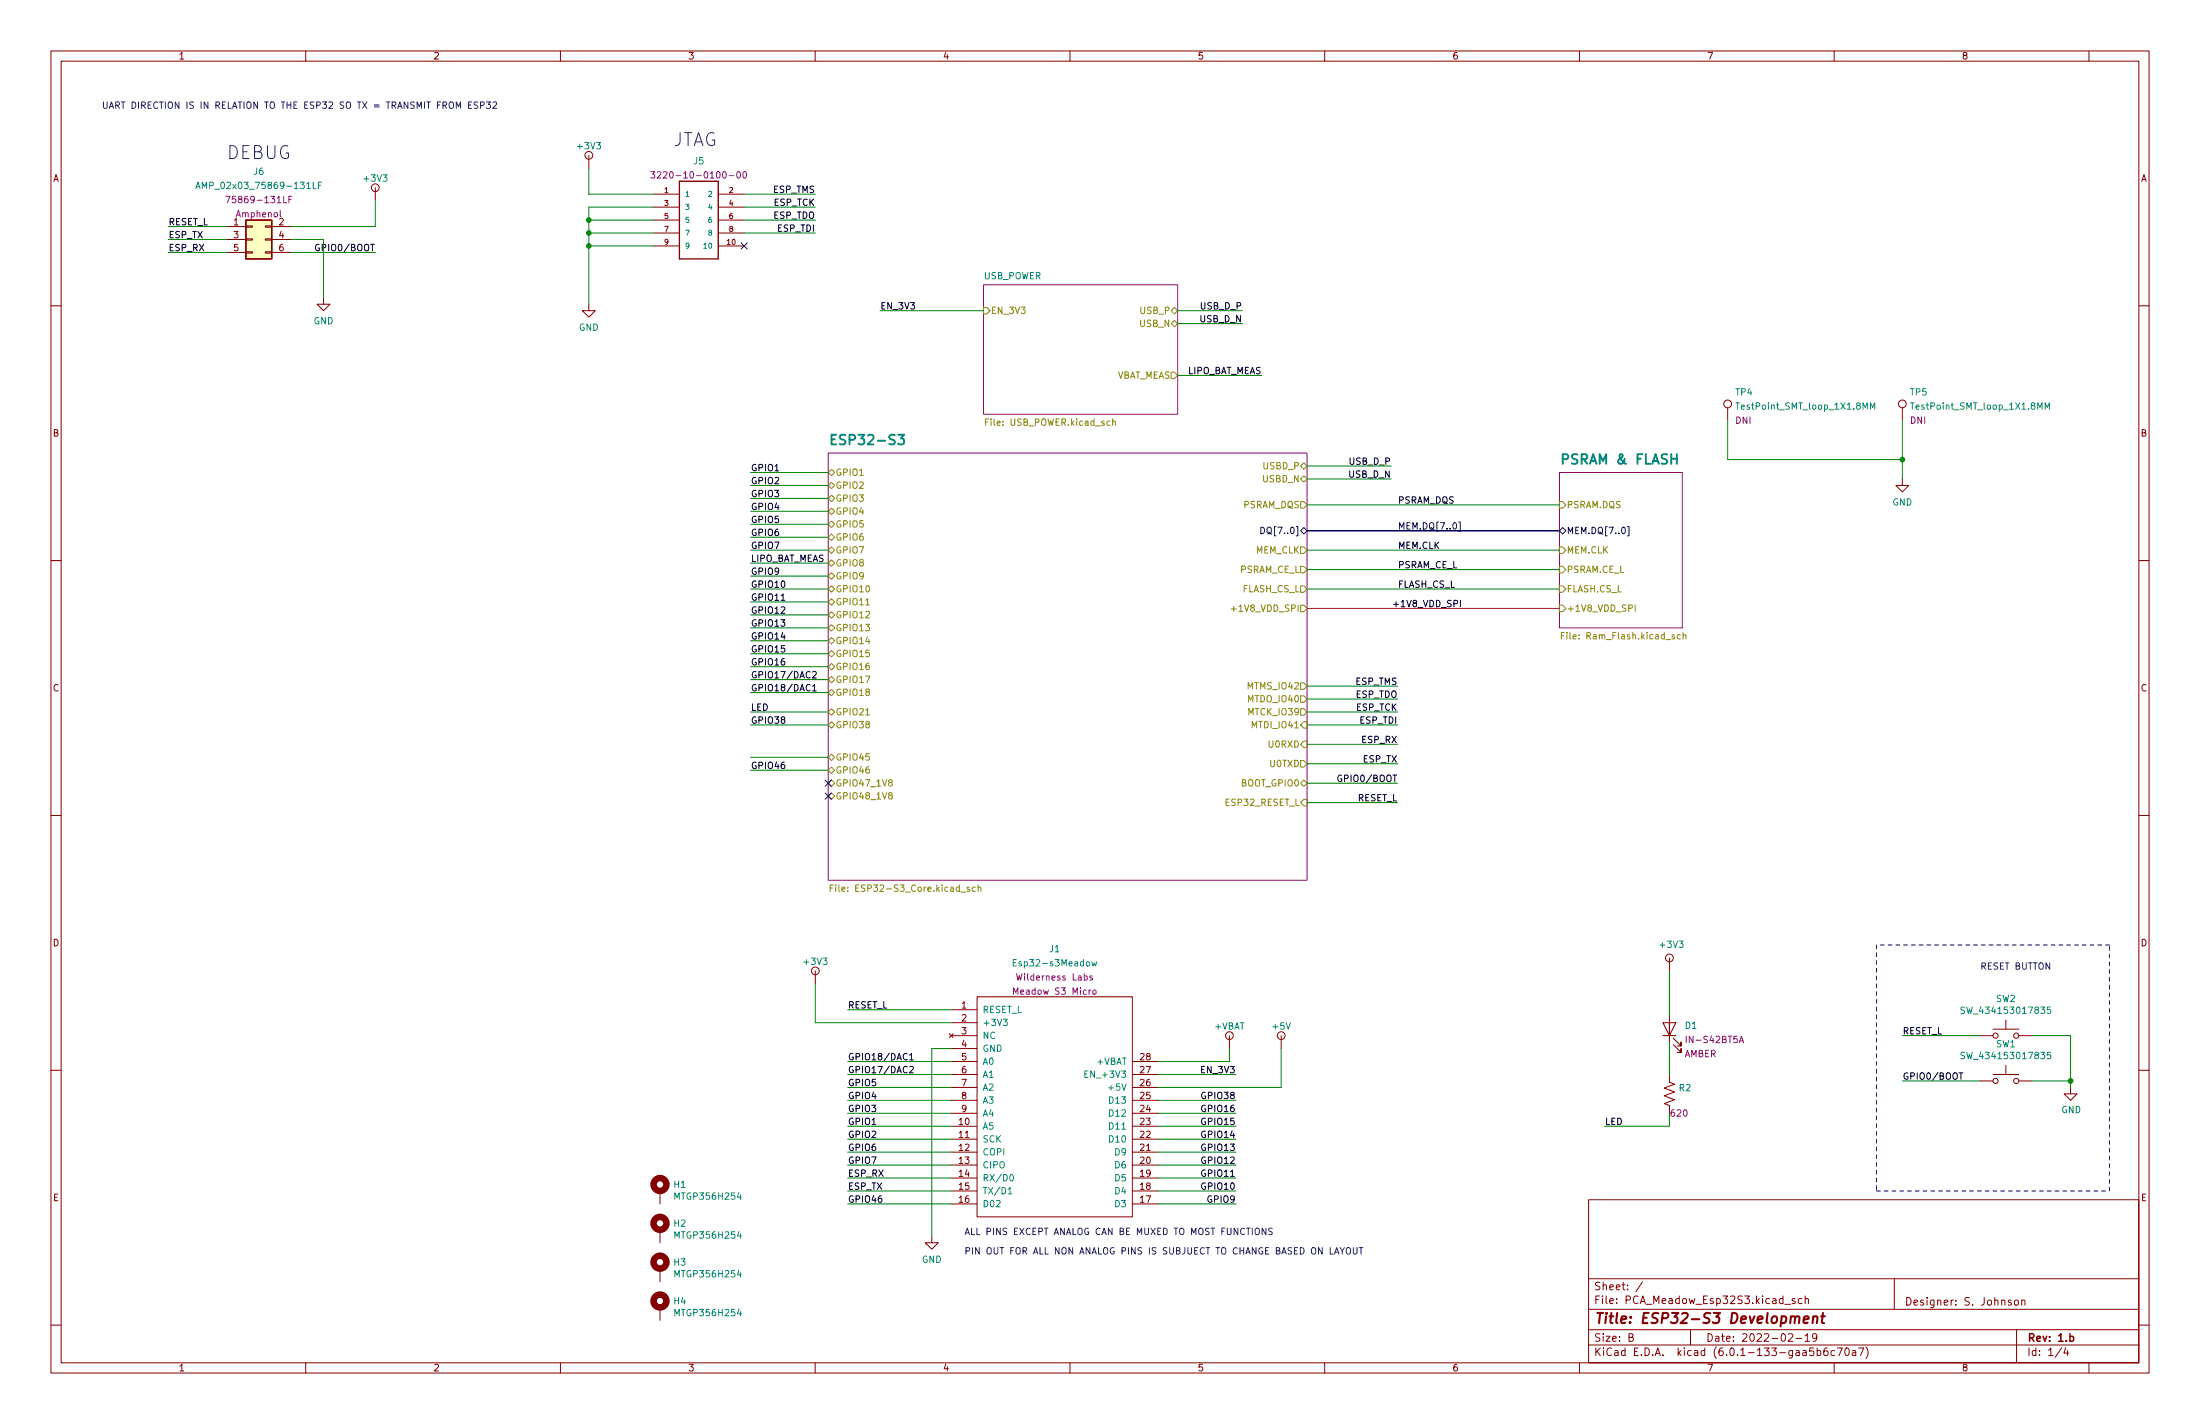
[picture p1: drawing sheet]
<svg xmlns="http://www.w3.org/2000/svg" width="432mm" height="279mm" viewBox="0 0 432 279" stroke-linecap="round" stroke-linejoin="round" font-family="sans-serif">
<g fill="none" stroke="#840000" stroke-width=".2">
<path d="M10 10h411.8v259.4h-411.8zM12 12h407.8v255.4h-407.8zM60 10v2M110 10v2M160 10v2M210 10v2M260 10v2M310 10v2M360 10v2M410 10v2M73.7 36.8v2.6M115.6 30.5v2.5"/>
<path d="M128.3 38.1h5M141 38.1h5M10 60h2M44.4 44.5h3.9M44.4 47h3.9M44.4 49.5h3.9M48.3 49.4h1.2v.3h-1.2zM48.3 46.9h1.2v.2h-1.2zM48.3 44.3h1.2v.3h-1.2zM52.1 49.4h1.2v.3h-1.2zM52.1 46.9h1.2v.2h-1.2zM52.1 44.3h1.2v.3h-1.2z"/>
<path d="M53.3 44.5h3.8M53.3 47h3.8M53.3 49.5h3.8M63.5 58.4v1.3h1.3l-1.3 1.3-1.3-1.3h1.3M115.6 59.7v1.3h1.2l-1.2 1.2-1.3-1.2h1.3M128.3 48.3h5M128.3 40.6h5M128.3 43.2h5M128.3 45.7h5M141 48.3h5M141 40.6h5M141 43.2h5"/>
<path d="M141 45.7h5M419.8 60h2M339.1 80v2.6M373.4 94v1.3h1.2l-1.2 1.2-1.3-1.2h1.3M373.4 80v2.6M10 110h2M419.8 110h2M10 160h2M419.8 160h2M160 190.5v2.5M186.7 198.1h5.1M191.8 195.6h30.4v43.2h-30.4z"/>
<path d="M327.7 188v2.5M327.7 199.4v5.1M10 210h2M186.3 202.8l.8 .8M186.7 203.2h5.1M186.7 210.8h5.1M186.7 200.7h5.1M186.7 218.4h5.1M186.7 215.9h5.1M186.7 213.4h5.1M186.7 208.3h5.1M186.7 205.7h5.1"/>
<path d="M187.1 202.8l-.8 .8M222.2 210.8h5.1M222.2 218.4h5.1M222.2 215.9h5.1M222.2 213.4h5.1M222.2 208.3h5.1M241.3 203.2v2.5M251.5 203.2v2.5M326.4 200.7h2.5l-1.2 2.5zM326.4 203.2h2.5M327.7 210.8v1.5l1 .4-2.1 .8 2.1 .7-2.1 .8 2.1 .8-2.1 .7 1.1 .4v1.5M328.4 205l1.5 1.5v-.8v.8h-.7"/>
<path d="M328.4 203.7l1.5 1.5v-.7v.7h-.7M388.6 203.2h2.6M388.6 212.1h2.6M391.2 201.9h5M391.2 210.8h5M393.7 200.2v1.7M393.7 209v1.8M396.2 203.2h2.6M396.2 212.1h2.6M406.4 213.4v1.2h1.3l-1.3 1.3-1.3-1.3h1.3M419.8 210h2M129.5 233.7v2.5"/>
<path d="M186.7 221h5.1M186.7 223.5h5.1M186.7 226.1h5.1M186.7 228.6h5.1M186.7 231.1h5.1M186.7 233.7h5.1M186.7 236.2h5.1M222.2 221h5.1M222.2 223.5h5.1M222.2 226.1h5.1M222.2 228.6h5.1M222.2 231.1h5.1"/>
<path d="M222.2 233.7h5.1M222.2 236.2h5.1M311.8 235.4h108v32h-108zM10 260h2M129.5 241.3v2.5M129.5 248.9v2.6M129.5 256.5v2.6M182.9 242.6v1.2h1.2l-1.2 1.3-1.3-1.3h1.3M311.8 256.9h108M311.8 250.9h108M322.4 251.5l-1.3 1.9M350.3 255.9h1.1"/>
<path d="M352.3 254.9l-.4-.1-.2 .2 .1 .2 .5 .2v.3h-.6M353.7 254.9l-.5-.1-.3 .3 .2 .6h.6M354.3 254.9l.2-.1 .4 .1v.9M354.3 254.3v1.5M371.8 250.9v6M394.7 255.1h-.3l-.2 .2v.2l.5 .1v.4h-.5M395.5 255.1h.4l.3 .3v.4l-.3 .3-.4-.1-.1-.2zM396.8 255.2l.2-.1h.4v1M396.8 255.1v1M419.8 260h2M60 267.4v2M110 267.4v2"/>
<path d="M160 267.4v2M210 267.4v2M260 267.4v2M310 267.4v2M311.8 263.9h108M311.8 260.9h108M319.7 262.4l.7-.1 .1-.2-.1-.4h-.7v1.5h.6l.3-.3a.39 .39 0 0 0-.4-.5M331.8 260.9v3M351 261.8l.6-.1 .2 .1 .1 .3-1 1.1h1M352.5 262.6h1.2M354.3 262.1l.4-.4v1.5M354.3 263.2h.9"/>
<path d="M355.9 264.5h-.7v.7l.2-.2 .5 .1 .1 .2-.1 .5-.2 .2-.5-.2M356.6 262.3l-.3 .3h-.3l-.3-.3 .2-.6h.4l.2 .1a.99 .99 0 0 1-.3 1.4h-.3M356.7 265h.4l.3 .3-.2 .6h-.5M356.7 264.5v1.5M358.7 264.5h-.5a1.01 1.01 0 0 0 0 1.5l.5-.2 .1-.5-.3-.3-.4 .1-.2 .2M360 267.4v2M360.1 265h-.4l-.3 .3 .1 .6h.6M360.6 264.5h1l-.7 1.5M362.3 264.5h.1a.8 .8 0 0 1 .6 .7 .8 .8 0 0 1-.6 .8 .99 .99 0 0 1-.1-1.5zM363.6 265h.6v1M364.2 265.3l-.5 .1-.2 .2 .2 .4 .5-.1M364.8 264.5h1l-.6 1.5"/>
<path d="M366.2 264.3a1.72 1.72 0 0 1 0 2.2M395.8 260.9v6.5M404.7 264.4l-1.3 1.9M405.4 264.4l-.3 1.1h.9M405.8 265v1M410 267.4v2"/>
<circle cx="73.7" cy="36.8" r=".76"/>
<circle cx="115.6" cy="30.5" r=".76"/>
<circle cx="339.1" cy="79.2" r=".76"/>
<circle cx="373.4" cy="79.2" r=".76"/>
<circle cx="160" cy="190.5" r=".76"/>
<circle cx="327.7" cy="188" r=".76"/>
<circle cx="241.3" cy="203.2" r=".76"/>
<circle cx="251.5" cy="203.2" r=".76"/>
<circle cx="391.7" cy="203.2" r=".51"/>
<circle cx="391.7" cy="212.1" r=".51"/>
<circle cx="395.7" cy="203.2" r=".51"/>
<circle cx="395.7" cy="212.1" r=".51"/>
</g>
<path d="M406.3 262.2h.4l.3 .3-.1 .6h-.6" fill="none" stroke="#840000" stroke-width=".3"/>
<path d="M352.3 258.6a.5 .5 0 0 1 .8-.2v1.2M354 258.9l1-.2-.1-.3h-.7l-.2 .9 .2 .3 .6-.1M355.9 258.5a.49 .49 0 0 1 .8 .1l-.1 1M355.9 258.3l-.2 1.3M357.4 258.3h.8M357.8 257.6l-.2 1.7 .1 .2 .3 .1" fill="none" stroke="#840000" stroke-width=".4"/>
<g fill="#fff" stroke="#fff" stroke-width=".2">
<path d="M193 55.9h38.1v25.4h-38.1z"/>
<path d="M162.6 88.9h93.9v83.8h-93.9z"/>
<path d="M306.1 92.7h24.1v30.5h-24.1z"/>
</g>
<g fill="none" stroke="#840084" stroke-width=".2">
<path d="M44.3 38.5h.8l-.5 1.3M56.7 39.1h.4M57.3 38.5h-.6v1.3M127.7 33.7h.8l-.4 .5 .4 .1v.5l-.2 .1-.6-.1M129 33.8l.5-.1 .2 .3-.8 .9h.8M144.8 33.7h.1a.68 .68 0 0 1 .4 .6 .68 .68 0 0 1-.4 .6 .84 .84 0 0 1-.1-1.2zM146 33.7h.1a.68 .68 0 0 1 .5 .6 .68 .68 0 0 1-.5 .6 .84 .84 0 0 1-.1-1.2zM55 41.3v1.1l.2 .2M193 55.9h38.1v25.4h-38.1zM162.6 88.9h93.9v83.8h-93.9zM306.1 92.7h24.1v30.5h-24.1zM198.9 195.1v-1.3l.5 .9 .4-.9v1.3"/>
<path d="M214.4 191.5h-.3l-.2 .1 .1 .2 .4 .2v.3h-.5M214.5 194.4l.2-.2 .4 .2v.4l-.1 .2h-.5zM331 203.3v1.3M341.4 204.6l.4-1.3 .4 1.3M341.5 204.2h.6"/>
</g>
<g fill="none" stroke="#848400" stroke-width=".2">
<path d="M193 60.3h.7l.6 .7-.6 .6h-.7zM229.9 61l.6-.7 .6 .7-.6 .6zM229.9 63.5l.6-.6 .6 .6-.6 .6zM229.9 73h.6l.6 .7-.6 .6h-.6zM162.6 97.8l.6-.6 .6 .6-.6 .6zM162.6 95.3l.6-.7 .6 .7-.6 .6zM163.2 92.1l.6 .6-.6 .6-.6-.6zM193.4 82.8h.4M194 82.2h-.6v1.3M218.4 82.7h.5v.8M218.4 82.2v1.3M255.3 98.4h.6l.6 .7-.6 .6h-.6z"/>
<path d="M255.3 94l.6-.7 .6 .7-.6 .6zM255.3 91.4l.6-.6 .6 .6-.6 .7zM306.1 98.4h.6l.6 .7-.6 .6h-.6zM162.6 110.5l.6-.6 .6 .6-.6 .6zM162.6 105.4l.6-.6 .6 .6-.6 .6zM162.6 115.6l.6-.7 .6 .7-.6 .6zM162.6 118.1l.6-.6 .6 .6-.6 .6zM162.6 108l.6-.7 .6 .7-.6 .6zM162.6 100.3l.6-.6 .6 .6-.6 .7zM162.6 102.9l.6-.7 .6 .7-.6 .6zM163.2 112.4l.6 .6-.6 .7-.6-.7zM169.9 118.7h.8"/>
<path d="M241.7 119.5h.9M255.3 107.3h.6l.6 .7-.6 .6h-.6zM255.3 111.1h.6l.6 .7-.6 .6h-.6zM255.3 114.9h.6l.6 .7-.6 .6h-.6zM255.3 118.7h.6l.6 .7-.6 .6h-.6zM306.1 111.1h.6l.6 .7-.6 .6h-.6zM306.1 107.3h.6l.6 .7-.6 .6h-.6zM306.1 118.7h.6l.6 .7-.6 .6h-.6zM306.1 114.9h.6l.6 .7-.6 .6h-.6zM320.9 118.7v1.3M162.6 128.3l.6-.7 .6 .7-.6 .6zM162.6 130.8l.6-.6 .6 .6-.6 .6z"/>
<path d="M162.6 139.7l.6-.6 .6 .6-.6 .6zM162.6 135.9l.6-.6 .6 .6-.6 .6zM162.6 125.7l.6-.6 .6 .6-.6 .7zM162.6 120.7l.6-.7 .6 .7-.6 .6zM162.6 123.2l.6-.6 .6 .6-.6 .6zM163.2 132.7l.6 .7-.6 .6-.6-.6zM255.3 139.1h.6l.6 .6-.6 .6h-.6zM255.3 136.5h.6l.6 .7-.6 .6h-.6zM255.3 134h.6l.6 .6-.6 .7h-.6zM306.5 124.7h.4M307.1 124.1h-.6v1.3M329.8 124.6l-.4-.1-.2 .3 .1 .5h.5"/>
<path d="M330.3 124.6h.5l.1 .8M330.3 124.1v1.3M162.6 156.2l.6-.6 .6 .6-.6 .6zM162.6 151.1l.6-.6 .6 .6-.6 .7zM162.6 153.7l.6-.7 .6 .7-.6 .6zM162.6 142.2l.6-.6 .6 .6-.6 .7zM162.6 148.6l.6-.6 .6 .6-.6 .6zM169.9 140.3h.8M174.7 156.1l-.3-.3 .1-.2 .2-.1 .3 .1 .1 .3-.6 .2-.1 .2 .1 .4 .2 .1 .3-.1 .1-.2v-.3l-.2-.1M174.7 153.5l-.3-.2 .1-.2 .2-.1h.3l.1 .4-.6 .2-.1 .2 .1 .3 .2 .1h.3l.1-.2v-.4l-.2-.1M255.3 153.7l.6-.7 .6 .7-.6 .6zM255.3 149.2h.6l.6 .7-.6 .6h-.6z"/>
<path d="M255.9 145.4h.6v1.3h-.6l-.6-.6zM255.9 156.8h.6v1.3h-.6l-.6-.6zM255.9 141.6h.6v1.3h-.6l-.6-.7zM162.9 174.2h.5M163.5 173.6h-.6v1.3M164 173.6v.2M164 174.1v.8M190.3 174.1h-.3l-.2 .1 .1 .2 .4 .1v.3h-.5M191.4 174.1h-.3l-.3 .2 .1 .5h.5M192 174.2l.5-.1v.8M192 173.6v1.3"/>
</g>
<path d="M145.4 47.7l1.3 1.2M146.7 47.7l-1.3 1.2M247.5 103.4a.64 .64 0 0 1 .7 .7 .64 .64 0 0 1-.7 .6zM255.3 104.1l.6-.6 .6 .6-.6 .7zM286.3 102.4h.3v1.8h-.3M306.7 103.5l.6 .6-.6 .7-.6-.7zM319.4 103.3h.3v1.8h-.3M162 153.1l1.2 1.2M162 155.6l1.2 1.2M163.2 153.1l-1.2 1.2M163.2 155.6l-1.2 1.2" fill="none" stroke="#000084" stroke-width=".2"/>
<path d="M163.2 86.2h.6M164.1 85.3h-.9v1.9h.9M176.3 85.3h1.1l-.6 .7a.52 .52 0 0 1 .6 .4v.4l-.1 .3-.8 .1-.2-.2" fill="none" stroke="#008484" stroke-width=".38"/>
<g fill="none" stroke="#008484" stroke-width=".2">
<path d="M38.4 37l.5-1.3 .4 1.3M38.6 36.6h.6M61.5 35.7v1.3h.6M62.5 36.3h.4M63.1 35.7h-.6v1.3M340.7 79h.7M375 79h.7M367.1 80.3v-1.3l.4 .9 .5-.9v1.3M401.4 80.3v-1.3l.4 .9 .5-.9v1.3M196.9 200h.8l-.4 .4 .3 .2v.5l-.1 .1-.6-.1M198.9 188.9h.4M199.5 188.3h-.6v1.2h.6"/>
<path d="M214.3 188.7l.2 .8 .3-.6 .2 .6 .3-.8M385.6 197.6h-.5l-.2 .2 .1 .3 .5 .3v.3l-.1 .1h-.5M402.5 197.6h-.6l-.1 .6 .2-.1h.4l.1 .2v.4l-.2 .1-.5-.1M212.9 210.7h.5M213.5 210.1h-.6v1.3h.6M385.6 206.5h-.5l-.2 .2 .1 .3 .5 .3v.3l-.1 .1h-.5M402.5 206.5h-.6l-.1 .6 .2-.1h.4l.1 .2v.4l-.2 .1-.5-.1M197.9 233.3l.3-.3v1.3M197.9 234.3h.7M198.3 230.6l.2-.2a.68 .68 0 0 1 .4 .7 .68 .68 0 0 1-.4 .6l-.3-.5z"/>
</g>
<path d="M48.3 43.2h5v7.6h-5z" fill="#ffffc2" stroke="#ffffc2" stroke-width=".2"/>
<path d="M133.3 35.6h7.7v15.2h-7.7zM48.3 43.2h5v7.6h-5z" fill="none" stroke="#840000" stroke-width=".25"/>
<g fill="none" stroke="#840000" stroke-width="1.3">
<circle cx="129.5" cy="232.4" r="1.27"/>
<circle cx="129.5" cy="255.3" r="1.27"/>
<circle cx="129.5" cy="247.6" r="1.27"/>
<circle cx="129.5" cy="240" r="1.27"/>
</g>
<path d="M62.6 48a.59 .59 0 0 0-.7 .6 .59 .59 0 0 0 .7 .5l.1-.4h-.2M153.3 117.8h.7M273.5 118.6h1M159.5 134.7l.4-.4v1.3M159.5 131.9l.5-.1 .2 .3-.8 .9h.8M159.5 135.6h.7M263.3 152.1a.59 .59 0 0 0-.7 .6 .59 .59 0 0 0 .7 .6l.1-.5h-.3M178.5 209.4l.5-.2 .3 .4-.8 .9h.8M178.5 207.1l.4-.4v1.3M178.5 208h.8M384.5 210.5h.7M384.9 210.5v1.3" fill="none" stroke="#000" stroke-width=".2"/>
<g fill="none" stroke="#0000c2" stroke-width=".2">
<path d="M20.3 20v1l.2 .3 .4-.1 .1-.2v-1M23.8 20h.7M24.2 20v1.3M25.9 20a.64 .64 0 0 1 .8 .6 .64 .64 0 0 1-.8 .7zM21.5 21.3l.4-1.3 .4 1.3M21.6 20.9h.6M22.7 20.7l.6-.1 .1-.5-.7-.1v1.3M23 20.7l.4 .6M246.5 241h.1a.43 .43 0 0 1 .6 .4v.4a.42 .42 0 0 1-.4 .5 .42 .42 0 0 1-.5-.5zM248.5 241v1.2l-.8-1.2v1.2M249.7 241h-.5l-.1 .1v.4l.5 .2 .1 .3-.2 .2h-.5M261.9 246.1l.5-1.3 .4 1.3"/>
<path d="M262.1 245.7h.6M263 244.8l.4 .7 .5-.7M263.4 245.5v.6M264.4 244.8h.1a.43 .43 0 0 1 .6 .4v.4a.42 .42 0 0 1-.4 .5 .42 .42 0 0 1-.5-.5zM265.6 244.8v1l.3 .3 .3-.1 .2-.2v-1M266.8 244.8h.7M267.1 244.8v1.3"/>
</g>
<path d="M368.3 185.4v48.3M414 185.4h-45.7M368.3 233.7h45.7M414 233.7v-48.3" fill="none" stroke="#0000c2" stroke-width=".2" stroke-dasharray=".8 .8"/>
<path d="M256.5 104.1h49.6" fill="none" stroke="#000084" stroke-width=".3"/>
<g fill="none" stroke="#008400" stroke-width=".2">
<path d="M73.7 39.4v5.1h-16.6M115.6 33v5.1h12.7M146 38.1h14M33 47h11.4M33 44.5h11.4M33 49.5h11.4M57.1 47h6.4v11.4M57.1 49.5h16.6M115.6 48.3h12.7M115.6 45.7h12.7M115.6 43.2h12.7M128.3 40.6h-12.7v19.1"/>
<path d="M146 45.7h14M146 40.6h14M146 43.2h14M172.7 61h20.3M231.1 61h12.7M231.1 63.5h12.7M231.1 73.7h16.5M147.3 95.3h15.3M147.3 92.7h15.3M147.3 97.8h15.3M256.5 91.4h16.5M256.5 99.1h49.6"/>
<path d="M256.5 94h16.5M339.1 82.6v7.6h34.3M373.4 82.6v11.4M147.3 108h15.3M147.3 105.4h15.3M147.3 102.9h15.3M147.3 100.3h15.3M147.3 113h15.3M147.3 118.1h15.3M147.3 110.5h15.3M147.3 115.6h15.3M256.5 108h49.6"/>
<path d="M256.5 115.6h49.6M256.5 111.8h49.6M147.3 120.7h15.3M147.3 125.7h15.3M147.3 128.3h15.3M147.3 139.7h15.3M147.3 123.2h15.3M147.3 130.8h15.3M147.3 135.9h15.3M147.3 133.4h15.3M256.5 134.6h17.8M256.5 139.7h17.8"/>
<path d="M256.5 137.2h17.8M147.3 142.2h15.3M147.3 151.1h15.3M147.3 148.6h15.3M256.5 157.5h17.8M256.5 153.7h17.8M256.5 149.9h17.8M256.5 142.2h17.8M256.5 146.1h17.8M160 193v7.7h26.7M166.4 198.1h20.3M327.7 190.5v8.9"/>
<path d="M166.4 210.8h20.3M166.4 213.4h20.3M166.4 215.9h20.3M166.4 208.3h20.3M166.4 218.4h20.3M186.7 205.7h-3.8v36.9M227.3 210.8h15.3M227.3 215.9h15.3M227.3 218.4h15.3M241.3 205.7v2.6h-14M251.5 205.7v7.7h-24.2M327.7 204.5v6.3"/>
<path d="M327.7 218.4v2.6h-12.7M373.4 212.1h15.2M373.4 203.2h15.2M398.8 203.2h7.6v10.2M398.8 212.1h7.6M166.4 221h20.3M166.4 228.6h20.3M166.4 226.1h20.3M166.4 223.5h20.3M166.4 236.2h20.3M166.4 233.7h20.3M166.4 231.1h20.3"/>
<path d="M227.3 221h15.3M227.3 228.6h15.3M227.3 226.1h15.3M227.3 223.5h15.3M227.3 236.2h15.3M227.3 233.7h15.3M227.3 231.1h15.3"/>
</g>
<path d="M256.5 119.4h49.6" fill="none" stroke="#f00" stroke-width=".2"/>
<g fill="#008400" stroke="#008400" stroke-width=".2">
<circle cx="406.4" cy="212.1" r=".46"/>
<circle cx="115.6" cy="48.3" r=".46"/>
<circle cx="115.6" cy="45.7" r=".46"/>
<circle cx="115.6" cy="43.2" r=".46"/>
<circle cx="373.4" cy="90.2" r=".46"/>
</g>
<g font-size="3.5" fill="#0000c2">
<text x="132.1" y="28.7">JTAG</text>
<text x="44.4" y="31.2">DEBUG</text>
</g>
<text font-size="2.8" fill="#840000" x="312.8" y="259.7">Title: ESP32-S3 Development</text>
<g font-size="2.7" fill="#008484">
<text x="164.1" y="87.3">ESP32-S3</text>
<text x="307" y="91.1">PSRAM &amp; FLASH</text>
</g>
<g font-size="2.1" fill="#840000">
<text x="312.8" y="255.9">File: PCA_Meadow_Esp32S3.kicad_sch</text>
<text x="312.8" y="253.2">Sheet: /</text>
<text x="373.8" y="256.1">Designer: S. Johnson</text>
<text x="312.8" y="263.2">Size: B</text>
<text x="334.8" y="263.2">Date: 2022-02-19</text>
<text x="397.8" y="263.2">Rev: 1.b</text>
<text x="312.8" y="266">KiCad E.D.A. kicad (6.0.1-133-gaa5b6c70a7)</text>
<text x="397.8" y="266">Id: 1/4</text>
</g>
<g font-size="1.8" fill="#840000">
<text x="35" y="11.7">1</text>
<text x="85" y="11.7">2</text>
<text x="135" y="11.7">3</text>
<text x="185" y="11.7">4</text>
<text x="235" y="11.7">5</text>
<text x="285" y="11.7">6</text>
<text x="335" y="11.7">7</text>
<text x="385" y="11.7">8</text>
<text x="10.3" y="35.6">A</text>
<text x="420.1" y="35.6">A</text>
<text x="45.9" y="44.2">1</text>
<text x="45.9" y="46.7">3</text>
<text x="54.8" y="44.2">2</text>
<text x="54.8" y="46.7">4</text>
<text x="45.9" y="49.3">5</text>
<text x="54.8" y="49.3">6</text>
<text x="10.3" y="85.7">B</text>
<text x="420.1" y="85.7">B</text>
<text x="10.3" y="135.6">C</text>
<text x="420.1" y="135.6">C</text>
<text x="10.3" y="185.7">D</text>
<text x="420.1" y="185.7">D</text>
<text x="188.7" y="197.9">1</text>
<text x="188.7" y="200.4">2</text>
<text x="188.7" y="202.9">3</text>
<text x="188.7" y="205.5">4</text>
<text x="188.7" y="208">5</text>
<text x="223.8" y="208">28</text>
<text x="188.7" y="210.6">6</text>
<text x="188.7" y="213.1">7</text>
<text x="188.7" y="215.6">8</text>
<text x="223.8" y="215.6">25</text>
<text x="223.8" y="213.1">26</text>
<text x="223.8" y="210.6">27</text>
<text x="188.2" y="220.7">10</text>
<text x="188.7" y="218.2">9</text>
<text x="223.8" y="220.7">23</text>
<text x="223.8" y="218.2">24</text>
<text x="188.2" y="223.3">11</text>
<text x="188.2" y="225.8">12</text>
<text x="223.8" y="225.8">21</text>
<text x="223.8" y="223.3">22</text>
<text x="188.2" y="228.3">13</text>
<text x="188.2" y="230.9">14</text>
<text x="188.2" y="233.4">15</text>
<text x="223.8" y="233.4">18</text>
<text x="223.8" y="230.9">19</text>
<text x="223.8" y="228.3">20</text>
<text x="10.4" y="235.7">E</text>
<text x="188.2" y="236">16</text>
<text x="223.8" y="236">17</text>
<text x="420.2" y="235.7">E</text>
<text x="35" y="269.1">1</text>
<text x="85" y="269.1">2</text>
<text x="135" y="269.1">3</text>
<text x="185" y="269.1">4</text>
<text x="235" y="269.1">5</text>
<text x="285" y="269.1">6</text>
<text x="335" y="269.1">7</text>
<text x="385" y="269.1">8</text>
</g>
<g font-size="1.8" fill="#0000c2">
<text x="27.1" y="21.3">UART DIRECTION IS IN RELATION TO THE ESP32 SO TX = TRANSMIT FROM ESP32</text>
<text x="388.6" y="190.2">RESET BUTTON</text>
<text x="189.2" y="242.3">ALL PINS EXCEPT ANALOG CAN BE MUXED TO MOST FUNCTIONS</text>
<text x="189.2" y="246.1">PIN OUT FOR ALL NON ANALOG PINS IS SUBJUECT TO CHANGE BASED ON LAYOUT</text>
</g>
<g font-size="1.8" fill="#008484">
<text x="113.5" y="29.3">+3V3</text>
<text x="49.8" y="34.3">J6</text>
<text x="71.6" y="35.6">+3V3</text>
<text x="136.2" y="32.2">J5</text>
<text x="40.1" y="37.1">AMP_02x03_75869-131LF</text>
<text x="193" y="54.8">USB_POWER</text>
<text x="61.5" y="63.6">GND</text>
<text x="113.6" y="64.9">GND</text>
<text x="340.7" y="77.6">TP4</text>
<text x="375" y="77.6">TP5</text>
<text x="341.4" y="80.4">TestPoint_SMT_loop_1X1.8MM</text>
<text x="375.7" y="80.4">TestPoint_SMT_loop_1X1.8MM</text>
<text x="371.4" y="99.2">GND</text>
<text x="326" y="186">+3V3</text>
<text x="157.9" y="189.3">+3V3</text>
<text x="199.6" y="189.6">Esp32-s3Meadow</text>
<text x="206" y="186.8">J1</text>
<text x="391.8" y="196.6">SW2</text>
<text x="192.8" y="198.8">RESET_L</text>
<text x="192.8" y="201.3">+3V3</text>
<text x="192.8" y="203.8">NC</text>
<text x="238.4" y="202">+VBAT</text>
<text x="249.9" y="202">+5V</text>
<text x="330.8" y="201.9">D1</text>
<text x="385.9" y="198.9">SW_434153017835</text>
<text x="192.8" y="206.4">GND</text>
<text x="192.8" y="208.9">A0</text>
<text x="215.4" y="208.9">+VBAT</text>
<text x="385.9" y="207.8">SW_434153017835</text>
<text x="391.8" y="205.5">SW1</text>
<text x="192.8" y="211.5">A1</text>
<text x="192.8" y="214">A2</text>
<text x="213.6" y="211.5">EN_+3V3</text>
<text x="218" y="214">+5V</text>
<text x="329.6" y="214.1">R2</text>
<text x="192.8" y="221.6">A5</text>
<text x="192.8" y="216.5">A3</text>
<text x="192.8" y="219.1">A4</text>
<text x="218" y="221.6">D11</text>
<text x="218" y="219.1">D12</text>
<text x="218" y="216.5">D13</text>
<text x="404.6" y="218.4">GND</text>
<text x="192.8" y="224.2">SCK</text>
<text x="192.8" y="226.7">COPI</text>
<text x="218" y="224.2">D10</text>
<text x="219" y="226.7">D9</text>
<text x="132.3" y="233.1">H1</text>
<text x="192.8" y="229.2">CIPO</text>
<text x="192.8" y="231.8">RX/D0</text>
<text x="219" y="231.8">D5</text>
<text x="219" y="229.2">D6</text>
<text x="132.8" y="235.4">MTGP356H254</text>
<text x="192.8" y="234.3">TX/D1</text>
<text x="192.8" y="236.9">D02</text>
<text x="219" y="236.9">D3</text>
<text x="219" y="234.3">D4</text>
<text x="132.3" y="240.7">H2</text>
<text x="132.8" y="243">MTGP356H254</text>
<text x="132.3" y="248.3">H3</text>
<text x="132.8" y="250.6">MTGP356H254</text>
<text x="180.9" y="247.8">GND</text>
<text x="132.3" y="255.9">H4</text>
<text x="132.8" y="258.2">MTGP356H254</text>
</g>
<g font-size="1.8" fill="#840084">
<text x="130.4" y="35">3220-10-0100-00</text>
<text x="45.5" y="39.8">75869-131LF</text>
<text x="46.5" y="42.6">Amphenol</text>
<text x="340.6" y="83.1">DNI</text>
<text x="374.9" y="83.1">DNI</text>
<text x="199.6" y="195.2">Meadow S3 Micro</text>
<text x="200" y="192.4">Wilderness Labs</text>
<text x="330.5" y="207.4">AMBER</text>
<text x="331.4" y="204.6">IN-S42BT5A</text>
<text x="328.1" y="219.1">620</text>
</g>
<g font-size="1.8">
<text x="151.8" y="37.8">ESP_TMS</text>
<text x="151.9" y="40.4">ESP_TCK</text>
<text x="33" y="44.2">RESET_L</text>
<text x="33" y="46.7">ESP_TX</text>
<text x="151.8" y="42.9">ESP_TDO</text>
<text x="152.6" y="45.5">ESP_TDI</text>
<text x="33" y="49.3">ESP_RX</text>
<text x="62.7" y="49.3">GPIO0/BOOT</text>
<text x="172.7" y="60.7">EN_3V3</text>
<text x="235.6" y="63.2">USB_D_N</text>
<text x="235.7" y="60.7">USB_D_P</text>
<text x="232.8" y="73.4">LIPO_BAT_MEAS</text>
<text x="147.3" y="95">GPIO2</text>
<text x="147.3" y="92.4">GPIO1</text>
<text x="264.8" y="93.7">USB_D_N</text>
<text x="264.9" y="91.2">USB_D_P</text>
<text x="147.3" y="100.1">GPIO4</text>
<text x="147.3" y="97.5">GPIO3</text>
<text x="274.3" y="98.8">PSRAM_DQS</text>
<text x="147.3" y="102.6">GPIO5</text>
<text x="147.3" y="107.7">GPIO7</text>
<text x="147.3" y="105.1">GPIO6</text>
<text x="274.3" y="107.7">MEM.CLK</text>
<text x="147.3" y="112.8">GPIO9</text>
<text x="147.3" y="110.2">LIPO_BAT_MEAS</text>
<text x="274.3" y="111.5">PSRAM_CE_L</text>
<text x="147.3" y="117.8">GPIO11</text>
<text x="147.3" y="115.3">GPIO10</text>
<text x="274.3" y="119.1">+1V8_VDD_SPI</text>
<text x="274.3" y="115.3">FLASH_CS_L</text>
<text x="147.3" y="120.4">GPIO12</text>
<text x="147.3" y="125.5">GPIO14</text>
<text x="147.3" y="122.9">GPIO13</text>
<text x="147.3" y="128">GPIO15</text>
<text x="147.3" y="130.5">GPIO16</text>
<text x="147.3" y="135.6">GPIO18/DAC1</text>
<text x="147.3" y="133.1">GPIO17/DAC2</text>
<text x="266.1" y="134.4">ESP_TMS</text>
<text x="266.1" y="136.9">ESP_TDO</text>
<text x="147.3" y="139.4">LED</text>
<text x="147.3" y="142">GPIO38</text>
<text x="266.2" y="139.4">ESP_TCK</text>
<text x="266.9" y="142">ESP_TDI</text>
<text x="267.3" y="145.8">ESP_RX</text>
<text x="267.5" y="149.6">ESP_TX</text>
<text x="147.3" y="150.9">GPIO46</text>
<text x="263.3" y="153.4">GPIO0/BOOT</text>
<text x="266.4" y="157.2">RESET_L</text>
<text x="166.4" y="197.9">RESET_L</text>
<text x="373.4" y="202.9">RESET_L</text>
<text x="166.4" y="208">GPIO18/DAC1</text>
<text x="166.4" y="215.6">GPIO4</text>
<text x="166.4" y="210.6">GPIO17/DAC2</text>
<text x="166.4" y="213.1">GPIO5</text>
<text x="236" y="210.6">EN_3V3</text>
<text x="236.2" y="215.6">GPIO38</text>
<text x="373.4" y="211.8">GPIO0/BOOT</text>
<text x="166.4" y="220.7">GPIO1</text>
<text x="166.4" y="218.2">GPIO3</text>
<text x="236.2" y="220.7">GPIO15</text>
<text x="236.2" y="218.2">GPIO16</text>
<text x="315" y="220.7">LED</text>
<text x="166.4" y="225.8">GPIO6</text>
<text x="166.4" y="223.3">GPIO2</text>
<text x="236.2" y="223.3">GPIO14</text>
<text x="236.2" y="225.8">GPIO13</text>
<text x="166.4" y="233.4">ESP_TX</text>
<text x="166.4" y="230.9">ESP_RX</text>
<text x="166.4" y="228.3">GPIO7</text>
<text x="236.2" y="228.3">GPIO12</text>
<text x="236.2" y="230.9">GPIO11</text>
<text x="236.2" y="233.4">GPIO10</text>
<text x="166.4" y="236">GPIO46</text>
<text x="237.2" y="236">GPIO9</text>
</g>
<g font-size="1.8" fill="#848400">
<text x="194.4" y="61.6">EN_3V3</text>
<text x="223.8" y="64.1">USB_N</text>
<text x="223.9" y="61.6">USB_P</text>
<text x="218.9" y="74.3">VBAT_MEAS</text>
<text x="193.9" y="83.5">File: USB_POWER.kicad_sch</text>
<text x="163.9" y="93.3">GPIO1</text>
<text x="163.9" y="95.9">GPIO2</text>
<text x="247.9" y="94.6">USBD_N</text>
<text x="248" y="92.1">USBD_P</text>
<text x="163.9" y="98.4">GPIO3</text>
<text x="163.9" y="101">GPIO4</text>
<text x="244" y="99.7">PSRAM_DQS</text>
<text x="307.4" y="99.7">PSRAM.DQS</text>
<text x="163.9" y="106">GPIO6</text>
<text x="163.9" y="103.5">GPIO5</text>
<text x="163.9" y="113.7">GPIO9</text>
<text x="163.9" y="111.1">GPIO8</text>
<text x="163.9" y="108.6">GPIO7</text>
<text x="243.3" y="112.4">PSRAM_CE_L</text>
<text x="246.4" y="108.6">MEM_CLK</text>
<text x="307.4" y="112.4">PSRAM.CE_L</text>
<text x="307.4" y="108.6">MEM.CLK</text>
<text x="163.9" y="116.2">GPIO10</text>
<text x="163.9" y="118.7">GPIO11</text>
<text x="243.8" y="116.2">FLASH_CS_L</text>
<text x="307.4" y="116.2">FLASH.CS_L</text>
<text x="163.9" y="121.3">GPIO12</text>
<text x="163.9" y="123.8">GPIO13</text>
<text x="242.4" y="120">+1V8_VDD_SPI</text>
<text x="307.4" y="125.4">File: Ram_Flash.kicad_sch</text>
<text x="307.4" y="120">+1V8_VDD_SPI</text>
<text x="163.9" y="128.9">GPIO15</text>
<text x="163.9" y="131.4">GPIO16</text>
<text x="163.9" y="126.4">GPIO14</text>
<text x="163.9" y="136.5">GPIO18</text>
<text x="163.9" y="134">GPIO17</text>
<text x="245.1" y="137.8">MTDO_IO40</text>
<text x="245.1" y="135.3">MTMS_IO42</text>
<text x="163.9" y="142.9">GPIO38</text>
<text x="163.9" y="140.3">GPIO21</text>
<text x="245.2" y="140.3">MTCK_IO39</text>
<text x="246" y="142.9">MTDI_IO41</text>
<text x="163.9" y="149.2">GPIO45</text>
<text x="249.2" y="146.7">U0RXD</text>
<text x="163.9" y="151.8">GPIO46</text>
<text x="163.9" y="154.3">GPIO47_1V8</text>
<text x="243.7" y="154.3">BOOT_GPIO0</text>
<text x="249.4" y="150.5">U0TXD</text>
<text x="163.9" y="156.8">GPIO48_1V8</text>
<text x="240.7" y="158.1">ESP32_RESET_L</text>
<text x="164.5" y="175">File: ESP32-S3_Core.kicad_sch</text>
</g>
<g font-size="1.8" fill="#000084">
<text x="248.4" y="104.8">DQ[7..0]</text>
<text x="274.3" y="103.9">MEM.DQ[7..0]</text>
<text x="307.4" y="104.8">MEM.DQ[7..0]</text>
</g>
<g font-size="1.4" fill="#840000">
<text x="130.4" y="37.8">1</text>
<text x="130.4" y="40.4">3</text>
<text x="143.1" y="37.8">2</text>
<text x="143.1" y="40.4">4</text>
<text x="130.4" y="42.9">5</text>
<text x="130.4" y="45.5">7</text>
<text x="143.1" y="42.9">6</text>
<text x="143.1" y="45.5">8</text>
<text x="130.4" y="48">9</text>
<text x="142.7" y="48">10</text>
</g>
<g font-size="1.4" fill="#008484">
<text x="134.4" y="38.6">1</text>
<text x="134.4" y="41.1">3</text>
<text x="139.2" y="38.6">2</text>
<text x="139.2" y="41.1">4</text>
<text x="134.4" y="43.7">5</text>
<text x="134.4" y="46.2">7</text>
<text x="139.2" y="43.7">6</text>
<text x="139.2" y="46.2">8</text>
<text x="134.4" y="48.8">9</text>
<text x="138.4" y="48.8">10</text>
</g>
</svg>
